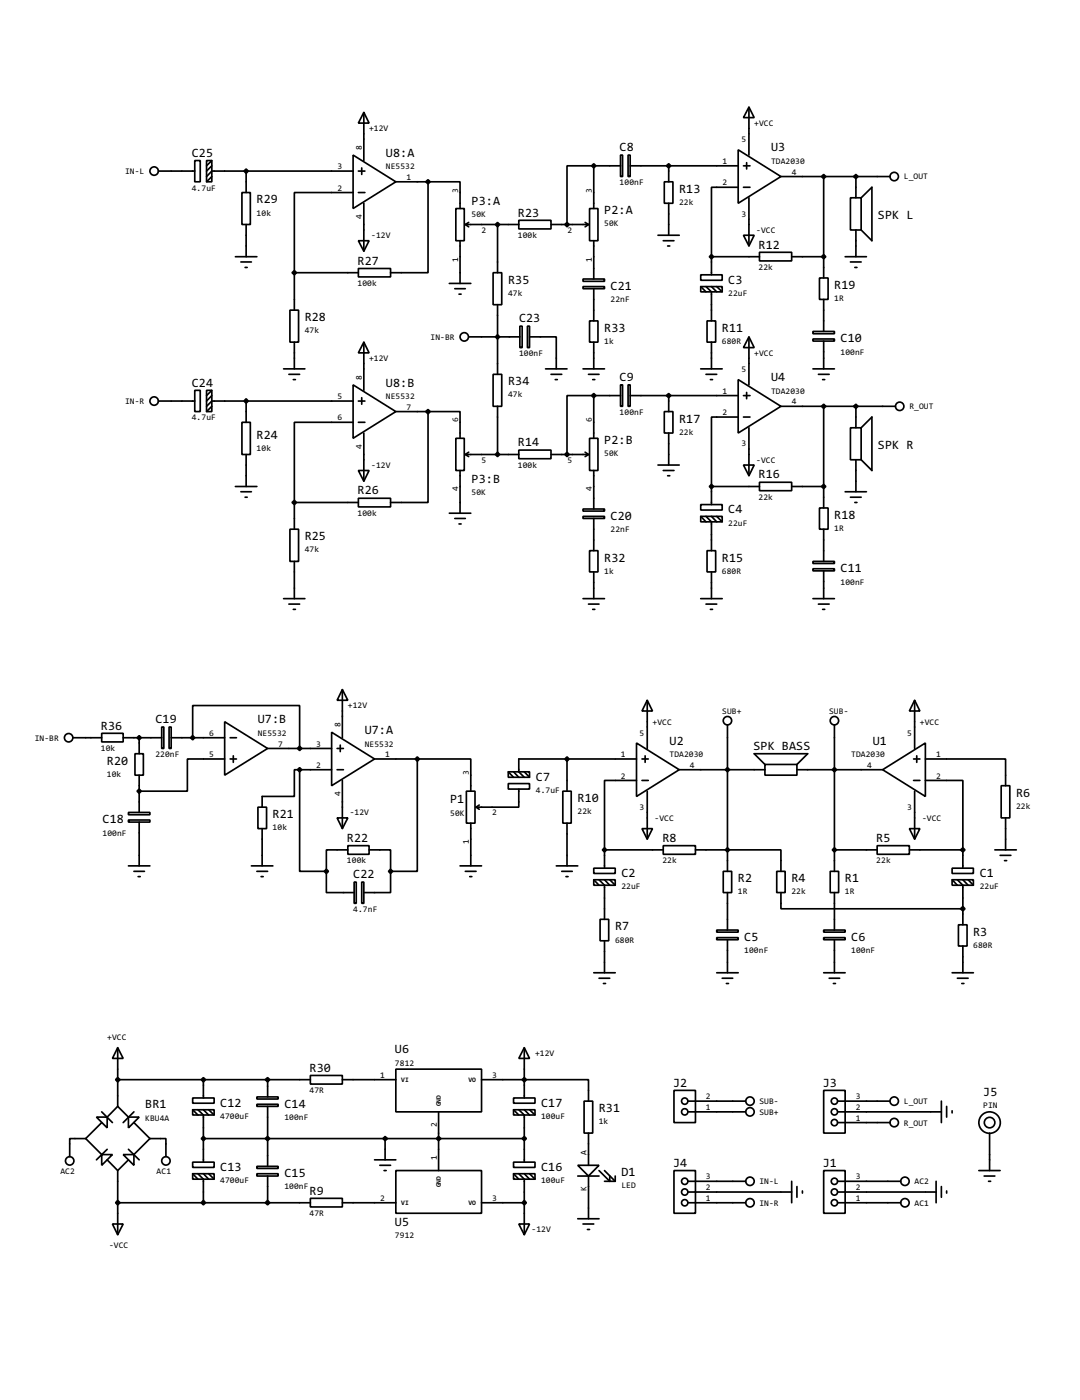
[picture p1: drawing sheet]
<svg xmlns="http://www.w3.org/2000/svg" width="256mm" height="333mm" viewBox="0 0 256 333" stroke-linecap="round" stroke-linejoin="round" font-family="sans-serif">
<g fill="none" stroke="#000" stroke-width=".4">
<path d="M46.3 38.2h1.3v5h-1.3zM49.1 38.2h1.2v5h-1.2zM50.3 38.2l-1.2 1.2M50.3 39.4l-1.2 1.3M83.9 36.9l10.1 6.3-10.1 6.4zM85.9 39.9v1.6M86.4 26.7l1.3 2.6h-2.6zM86.4 26.7v11.5M141 39.4h-6.3v14M141 39.4v10.2M141 39.4h6.4M147.4 36.9h.5v5.1h-.5z"/>
<path d="M149.2 36.9h.5v5.1h-.5zM149.7 39.4h25.6M158.8 39.4v3.8M175.3 35.6l10.2 6.4-10.2 6.3zM176.6 39.4h1.5M177.3 38.7v1.5M177.9 25.5l1.2 2.5h-2.5zM177.9 25.5v11.4M37.6 40.7h8.7M50.3 42l-1.2 1.2M57.5 45.8h2v7.6h-2zM58.5 40.7v5.1"/>
<path d="M58.5 53.4v7.6M83.9 45.8h-14v19M83.9 40.7h-33.6l-1.2 1.3M85.1 57.2h2.6l-1.3 2.5zM85.1 40.7h1.6M85.1 45.8h1.6M86.4 48.3v11.4M94 43.2h7.7M101.7 43.2h7.6v6.4M101.7 43.2v21.6h-8.9M108.3 49.6h2v7.6h-2zM109.3 57.2v10.2"/>
<path d="M110.5 53.4h12.7M110.5 53.4l.8 .5M111.3 52.9l-.8 .5M118.2 53.4v11.4M123.2 52.4h7.7v2h-7.7zM130.9 53.4h8.9M139 52.9l.8 .5M139.8 53.4l-.8 .5M140 49.6h2v7.6h-2zM141 57.2v9.1M156.3 55.9h5M157.5 57.2h2.6"/>
<path d="M157.8 43.2h2v5.1h-2zM158.6 58.5h.5M158.8 48.3v7.6M175.3 44.5h-6.3v16.5M176.6 55.9h2.5l-1.2 2.6zM176.6 44.5h1.5M177.9 47v11.5M180.4 60h7.6v2h-7.6zM185.5 42h25.9M195.6 42v24.1M202 47h2.5v7.7h-2.5zM203.3 42v5"/>
<path d="M203.3 54.7v6.3M204.5 47l2.6-2.5v12.7l-2.6-2.5M55.9 61h5.1M57.2 62.3h2.5M58.2 63.6h.5M68.9 73.7h2v7.6h-2zM69.9 64.8v8.9M69.9 64.8h15.2M85.1 63.8h7.7v2h-7.7zM106.7 67.4h5.1M108 68.6h2.5M109 69.9h.5"/>
<path d="M117.1 64.8h2.1v7.6h-2.1zM118.2 72.4v16.6M123.5 77.5h.5v5.1h-.5zM125.3 77.5h.5v5.1h-.5zM138.5 66.3h5.1v.6h-5.1zM138.5 68.1h5.1v.5h-5.1zM140 76.3h2v5h-2zM141 68.6v7.7M166.4 65.3h5.1v1.3h-5.1zM166.4 68.1h5.1v1.3h-5.1zM166.4 68.1l1.3 1.3M167.7 68.1l1.3 1.3v6.9"/>
<path d="M167.9 76.3h2.1v5h-2.1zM169 61v4.3M169 61h11.4M169 68.1l1.2 1.3M170.2 68.1l1.3 1.3M188 61h7.6M193.1 78.8h5.1v.5h-5.1zM194.6 66.1h2.1v5.1h-2.1zM195.6 71.2v7.6M200.7 61h5.1M202 62.3h2.5M203 63.6h.5"/>
<path d="M37.6 95.3h8.7M46.3 92.8h1.3v5h-1.3zM49.1 92.8h1.2v5h-1.2zM50.3 92.8l-1.2 1.2M50.3 94l-1.2 1.3M50.3 96.6l-1.2 1.2M58.5 95.3v5.1M67.4 87.7h5M68.6 89h2.6M69.7 90.2h.5M69.9 81.3v6.4M83.9 91.5l10.1 6.3-10.1 6.4z"/>
<path d="M83.9 95.3h-33.6l-1.2 1.3M85.1 95.3h1.6M85.9 94.5v1.6M86.4 81.3l1.3 2.6h-2.6zM86.4 81.3v11.5M94 97.8h7.7M101.7 97.8h7.6v6.4M101.7 97.8v21.6h-8.9M111.3 80.1h12.2M117.1 89h2.1v7.6h-2.1zM118.2 96.6v11.4M125.8 80.1h6.3v7.6"/>
<path d="M129.6 87.7h5.1M130.9 89h2.5M131.9 90.2h.5M138.5 87.7h5.1M139.8 89h2.5M140.8 90.2h.5M141 94h-6.3v14M141 81.3v6.4M141 94v10.2M141 94h6.4M147.4 91.5h.5v5.1h-.5zM149.2 91.5h.5v5.1h-.5z"/>
<path d="M149.7 94h25.6M157.8 97.8h2v5.1h-2zM158.8 94v3.8M166.4 87.7h5.1M167.7 89h2.5M168.7 90.2h.5M169 81.3v6.4M175.3 90.2l10.2 6.4-10.2 6.3zM175.3 99.1h-6.3v16.5M176.6 94h1.5M176.6 99.1h1.5M177.3 93.3v1.5"/>
<path d="M177.9 80.1l1.2 2.5h-2.5zM177.9 80.1v11.4M185.5 96.6h27.2M193.1 80.6h5.1v.5h-5.1zM193.1 87.7h5.1M194.4 89h2.5M195.4 90.2h.5M195.6 81.1v6.6M195.6 96.6v24.1M203.3 96.6v5.1M55.9 115.6h5.1M57.2 116.9h2.5"/>
<path d="M57.5 100.4h2v7.6h-2zM58.2 118.2h.5M58.5 108v7.6M69.9 119.4v6.4M69.9 119.4h15.2M83.9 100.4h-14v19M85.1 111.8h2.6l-1.3 2.6zM85.1 118.4h7.7v2.1h-7.7zM85.1 100.4h1.6M86.4 102.9v11.5M108.3 104.2h2v7.6h-2zM109.3 111.8v10.2"/>
<path d="M110.5 108h12.7M110.5 108l.8 .5M111.3 107.5l-.8 .5M123.2 107h7.7v2h-7.7zM130.9 108h8.9M139 107.5l.8 .5M139.8 108l-.8 .5M140 104.2h2v7.6h-2zM141 111.8v9.2M156.3 110.5h5M157.5 111.8h2.6M158.6 113.1h.5"/>
<path d="M158.8 102.9v7.6M166.4 119.9h5.1v1.3h-5.1zM169 115.6v4.3M169 115.6h11.4M176.6 110.5h2.5l-1.2 2.6zM177.9 101.7v11.4M180.4 114.6h7.6v2h-7.6zM188 115.6h7.6M200.7 116.9h5.1M202 101.7h2.5v7.6h-2.5zM202 118.2h2.5M203 119.4h.5"/>
<path d="M203.3 109.3v7.6M204.5 101.7l2.6-2.6v12.7l-2.6-2.5M68.9 125.8h2v7.6h-2zM69.9 133.4v8.9M106.7 122h5.1M108 123.2h2.5M109 124.5h.5M138.5 121h5.1v.5h-5.1zM138.5 122.7h5.1v.5h-5.1zM140 130.9h2v5h-2zM141 123.2v7.7M141 135.9v6.4"/>
<path d="M166.4 122.7h5.1v1.3h-5.1zM166.4 122.7l1.3 1.3M167.7 122.7l1.3 1.3v6.9M167.9 130.9h2.1v5h-2.1zM169 135.9v6.4M169 122.7l1.2 1.3M170.2 122.7l1.3 1.3M193.1 135.2h5.1v.5h-5.1zM193.1 133.4h5.1v.5h-5.1zM194.6 120.7h2.1v5.1h-2.1zM195.6 125.8v7.6M195.6 135.7v6.6"/>
<path d="M67.4 142.3h5M68.6 143.6h2.6M69.7 144.8h.5M138.5 142.3h5.1M139.8 143.6h2.5M140.8 144.8h.5M166.4 142.3h5.1M167.7 143.6h2.5M168.7 144.8h.5M193.1 142.3h5.1M194.4 143.6h2.5M195.4 144.8h.5"/>
<path d="M17.3 175.3h6.9M24.2 174.3h5.1v2h-5.1zM29.3 175.3h9.1M32.1 179.1h2v5.1h-2zM33.1 175.3v3.8M38.4 172.8h.5v5.1h-.5zM40.2 172.8h.5v5.1h-.5zM40.7 175.3h12.7M45.8 175.3v-7.6h25.4v10.2M53.4 171.5l10.2 6.4-10.2 6.3zM54.7 175.3h1.5M55.4 179.6v1.6"/>
<path d="M63.6 177.9h15.2M78.8 174l10.2 6.4-10.2 6.3zM80.1 177.9h1.5M80.8 177.1v1.5M81.3 163.9l1.3 2.5h-2.5zM81.3 163.9v11.4M151.2 176.6l10.1 6.3-10.1 6.4zM153.2 179.6v1.6M153.7 166.4l1.3 2.6h-2.5zM153.7 166.4v11.5M172.8 172.3v34.8M198.2 172.3v34.8"/>
<path d="M217.2 166.4l1.3 2.6h-2.5zM217.2 166.4v11.5M217.7 179.6v1.6M30.5 194.9h5.1v.5h-5.1zM30.5 193.1h5.1v.5h-5.1zM33.1 184.2v8.9M33.1 195.4v10.4M53.4 180.4h-8.9v7.6h-11.4M54.7 180.4h1.5M61.3 191.8h2v5.1h-2zM62.3 196.9v8.9M71.2 182.9v24.2h6.3"/>
<path d="M71.2 182.9h-1.3v6.4h-7.6v2.5M71.2 182.9h7.6M80.1 194.4h2.5l-1.3 2.5zM80.1 182.9h1.5M81.3 185.5v11.4M89 180.4h10.1M99.1 180.4v26.7h-6.3M99.1 180.4h12.7v7.6M110.8 188h2v7.6h-2zM111.8 195.6v10.2M113.1 191.8l.7 .5M113.8 191.3l-.7 .5"/>
<path d="M120.7 186.2h5.1v1.3h-5.1zM120.7 183.4h5.1v1.3h-5.1zM120.7 183.4l1.3 1.3M122 183.4l1.2 1.3M123.2 187.5v4.3h-10.1M124.5 183.4l1.3 1.3M133.7 188h2v7.6h-2zM134.7 180.4v7.6M134.7 195.6v10.2M151.2 185.5h-7.6v16.5M151.2 180.4h-28v3l1.3 1.3M152.5 196.9h2.5l-1.3 2.5z"/>
<path d="M152.5 180.4h1.5M152.5 185.5h1.5M153.7 188v11.4M161.3 182.9h20.4M181.7 181.7h7.6v2.5h-7.6zM181.7 181.7l-2.6-2.6h12.7l-2.5 2.6M189.3 182.9h20.3M209.6 182.9l10.2-6.3v12.7zM216 196.9h2.5l-1.3 2.5zM217 180.4h1.5M217 185.5h1.5M217.2 188v11.4"/>
<path d="M219.8 180.4h19v6.3M219.8 185.5h8.9v16.5M237.8 186.7h2v7.7h-2zM238.8 194.4v7.6M30.5 205.8h5.1M31.8 207.1h2.5M32.8 208.3h.5M59.7 205.8h5.1M61 207.1h2.6M62 208.3h.5M77.5 207.1v5h6.6M82.6 201h5.1v2h-5.1z"/>
<path d="M82.6 202h-5.1v5.1M84.1 209.6h.5v5.1h-.5zM85.9 209.6h.5v5.1h-.5zM87.7 202h5.1v5.1M92.8 207.1v5h-6.4M109.3 205.8h5.1M110.5 207.1h2.6M111.6 208.3h.5M132.1 205.8h5.1M133.4 207.1h2.5M134.4 208.3h.5M141 206.3h5.1v1.3h-5.1z"/>
<path d="M141 209.1h5.1v1.3h-5.1zM141 209.1l1.3 1.3M142.3 209.1l1.3 1.3v8.1M142.5 218.5h2.1v5.1h-2.1zM143.6 202v4.3M143.6 202h13.9M143.6 209.1l1.2 1.3M144.8 209.1l1.3 1.3M157.5 201h7.7v2h-7.7zM165.2 202h20.3v5.1M171.8 207.1h2v5h-2zM172.8 212.1v8.9"/>
<path d="M184.5 207.1h2v5h-2zM185.5 212.1v3.9h43.2M197.2 207.1h2v5h-2zM198.2 202h10.1M198.2 212.1v8.9M208.3 201h7.7v2h-7.7zM216 202h12.7M226.1 206.3h5.1v1.3h-5.1zM226.1 209.1h5.1v1.3h-5.1zM226.1 209.1l1.3 1.3M227.4 209.1l1.3 1.3v9.4M227.6 219.8h2.1v5h-2.1z"/>
<path d="M228.7 202v4.3M228.7 209.1l1.2 1.3M229.9 209.1l1.3 1.3M236.3 202h5.1M237.5 203.3h2.6M238.6 204.5h.5M141 231.2h5.1M142.3 232.5h2.5M143.3 233.7h.5M143.6 223.6v7.6M170.2 222.8h5.1v.5h-5.1zM170.2 221h5.1v.5h-5.1z"/>
<path d="M170.2 231.2h5.1M171.5 232.5h2.5M172.5 233.7h.5M172.8 223.3v7.9M195.6 222.8h5.1v.5h-5.1zM195.6 221h5.1v.5h-5.1zM195.6 231.2h5.1M196.9 232.5h2.5M197.9 233.7h.5M198.2 223.3v7.9M226.1 231.2h5.1M227.4 232.5h2.5"/>
<path d="M228.4 233.7h.5M228.7 224.8v6.4M28 249l1.3 2.5h-2.6zM28 256.6h45.7M28 249v13.9M48.3 256.6v4.3M63.6 256.6v4.1M73.7 255.6h7.6v2h-7.6zM81.3 256.6h12.7M94 254.1h20.4v10.1h-20.4zM114.4 256.6h25.4v5.1M124.5 249l1.3 2.5h-2.6z"/>
<path d="M124.5 249v11.9M160.1 259.1h5.1v7.7h-5.1zM195.6 259.1h5.1v10.2h-5.1zM20.4 270.6h-3.8v4.3M20.4 270.6l3.8 3.8M22.9 265.5h2.6v2.5zM24.2 274.4h2.5l-2.5 2.5zM24.2 264.2l2.5 2.6M24.2 266.8l-3.8 3.8M25.5 273.1l-2.6 2.5M25.5 275.6l2.5 2.6M28 278.2v15.2"/>
<path d="M28 262.9l-2.5 2.6M28 262.9l2.5 2.6M29.3 274.4h2.5v2.5zM30.5 265.5h2.6l-2.6 2.5zM30.5 273.1l2.6 2.5M30.5 275.6l-2.5 2.6M31.8 264.2l-2.5 2.6M31.8 266.8l3.8 3.8M35.6 270.6h3.8v4.3M35.6 270.6l-3.8 3.8M45.8 260.9h5.1v1.3h-5.1zM45.8 263.7h5.1v1.3h-5.1z"/>
<path d="M45.8 276.2h5.1v1.2h-5.1zM45.8 278.9h5.1v1.3h-5.1zM45.8 263.7l1.2 1.3M45.8 278.9l1.2 1.3M47 263.7l1.3 1.3v11.2M47 278.9l1.3 1.3v5.6M48.3 270.6h76.2M48.3 263.7l1.3 1.3M48.3 278.9l1.3 1.3M49.6 263.7l1.3 1.3M49.6 278.9l1.3 1.3M61 260.7h5.1v.5h-5.1z"/>
<path d="M61 262.4h5.1v.5h-5.1zM61 277.2h5.1v.5h-5.1zM61 278.9h5.1v.6h-5.1zM63.6 262.9v14.3M63.6 279.5v6.3M89 275.6h5M90.2 276.9h2.6M91.2 278.2h.5M91.5 270.6v5M94 278.2h20.4v10.1h-20.4zM104.2 264.2v14M122 260.9h5.1v1.3h-5.1z"/>
<path d="M122 263.7h5.1v1.3h-5.1zM122 276.2h5.1v1.2h-5.1zM122 278.9h5.1v1.3h-5.1zM122 263.7l1.2 1.3M122 278.9l1.2 1.3M123.2 263.7l1.3 1.3v11.2M123.2 278.9l1.3 1.3v13.2M124.5 263.7l1.3 1.3M124.5 278.9l1.3 1.3M125.8 263.7l1.3 1.3M125.8 278.9l1.3 1.3M137.2 276.9h5.1l-2.5 2.6z"/>
<path d="M137.2 279.5h5.1M138.7 261.7h2.1v7.6h-2.1zM139.8 269.3v7.6M139.8 279.5v10.1M142.3 278.2l2.5 2.5v-1.2M143.6 278.2l2.5 2.5M146.1 279.5v1.2M160.1 278.2h5.1v10.1h-5.1zM163.4 264.2h13.7M163.4 261.7h13.7M195.6 278.2h5.1v10.1h-5.1zM198.9 264.2h24.7"/>
<path d="M198.9 261.7h12.5M198.9 266.8h12.5M223.6 261.7v5.1M224.8 262.9v2.6M226.1 264v.5M232.5 278.2h5M233.7 279.5h2.6M235 269.3v8.9M26.7 290.9h2.6l-1.3 2.5zM28 285.8h45.7M73.7 284.8h7.6v2h-7.6zM81.3 285.8h12.7"/>
<path d="M114.4 285.8h10.1M123.2 290.9h2.6l-1.3 2.5zM137.2 289.6h5.1M138.5 290.9h2.5M139.5 292.2h.5M143.6 280.7h2.5M163.4 285.8h13.7M163.4 280.7h13.7M163.4 283.3h24.6M188 280.7v5.1M189.3 282v2.5M190.6 283v.5"/>
<path d="M198.9 285.8h15M198.9 280.7h15M198.9 283.3h23.4M222.3 280.7v5.1M223.6 282v2.5M224.8 283v.5M234.8 280.7h.5"/>
<circle cx="36.6" cy="40.7" r="1"/>
<circle cx="212.3" cy="42" r="1"/>
<circle cx="36.6" cy="95.3" r="1"/>
<circle cx="110.2" cy="80.1" r="1"/>
<circle cx="213.6" cy="96.6" r="1"/>
<circle cx="16.3" cy="175.3" r="1"/>
<circle cx="172.7" cy="171.3" r="1"/>
<circle cx="198.1" cy="171.3" r="1"/>
<circle cx="16.5" cy="275.9" r="1"/>
<circle cx="39.4" cy="275.9" r="1"/>
<circle cx="162.6" cy="264.2" r=".75"/>
<circle cx="162.6" cy="261.7" r=".75"/>
<circle cx="178.1" cy="264.2" r="1"/>
<circle cx="178.1" cy="261.7" r="1"/>
<circle cx="198.1" cy="261.7" r=".75"/>
<circle cx="198.1" cy="266.8" r=".75"/>
<circle cx="198.1" cy="264.2" r=".75"/>
<circle cx="212.3" cy="266.8" r="1"/>
<circle cx="212.3" cy="261.7" r="1"/>
<circle cx="235" cy="266.8" r="2.55"/>
<circle cx="235" cy="266.8" r="1.25"/>
<circle cx="162.6" cy="283.3" r=".75"/>
<circle cx="162.6" cy="280.7" r=".75"/>
<circle cx="162.6" cy="285.8" r=".75"/>
<circle cx="178.1" cy="280.7" r="1"/>
<circle cx="178.1" cy="285.8" r="1"/>
<circle cx="198.1" cy="280.7" r=".75"/>
<circle cx="198.1" cy="285.8" r=".75"/>
<circle cx="198.1" cy="283.3" r=".75"/>
<circle cx="214.9" cy="280.7" r="1"/>
<circle cx="214.9" cy="285.8" r="1"/>
</g>
<g fill="#000" stroke="#000" stroke-width=".4">
<path d="M140.5 39.4l.5-.5 .5 .5-.5 .5z" fill-rule="evenodd"/>
<path d="M158.3 39.4l.5-.5 .5 .5-.5 .5z" fill-rule="evenodd"/>
<path d="M58 40.7l.5-.5 .5 .5-.5 .5z" fill-rule="evenodd"/>
<path d="M101.1 43.2l.6-.5 .5 .5-.5 .5z" fill-rule="evenodd"/>
<path d="M117.7 53.4l.5-.5 .5 .5-.5 .5z" fill-rule="evenodd"/>
<path d="M134.2 53.4l.5-.5 .5 .5-.5 .5z" fill-rule="evenodd"/>
<path d="M195.1 42l.5-.5 .5 .5-.5 .5z" fill-rule="evenodd"/>
<path d="M202.7 42l.6-.5 .5 .5-.5 .5z" fill-rule="evenodd"/>
<path d="M69.4 64.8l.5-.5 .5 .5-.5 .5z" fill-rule="evenodd"/>
<path d="M168.5 61l.5-.5 .5 .5-.5 .5z" fill-rule="evenodd"/>
<path d="M195.1 61l.5-.5 .5 .5-.5 .5z" fill-rule="evenodd"/>
<path d="M58.5 94.8l.5 .5-.5 .5-.5-.5z" fill-rule="evenodd"/>
<path d="M101.1 97.8l.6-.5 .5 .5-.5 .6z" fill-rule="evenodd"/>
<path d="M117.7 80.1l.5-.5 .5 .5-.5 .5z" fill-rule="evenodd"/>
<path d="M140.5 94l.5-.5 .5 .5-.5 .5z" fill-rule="evenodd"/>
<path d="M158.3 94l.5-.5 .5 .5-.5 .5z" fill-rule="evenodd"/>
<path d="M195.1 96.6l.5-.5 .5 .5-.5 .5z" fill-rule="evenodd"/>
<path d="M202.7 96.6l.6-.5 .5 .5-.5 .5z" fill-rule="evenodd"/>
<path d="M69.4 119.4l.5-.5 .5 .5-.5 .5z" fill-rule="evenodd"/>
<path d="M118.2 107.5l.5 .5-.5 .5-.5-.5z" fill-rule="evenodd"/>
<path d="M134.7 107.5l.5 .5-.5 .5-.5-.5z" fill-rule="evenodd"/>
<path d="M168.5 115.6l.5-.5 .5 .5-.5 .5z" fill-rule="evenodd"/>
<path d="M195.1 115.6l.5-.5 .5 .5-.5 .5z" fill-rule="evenodd"/>
<path d="M32.6 175.3l.5-.5 .5 .5-.5 .5z" fill-rule="evenodd"/>
<path d="M45.3 175.3l.5-.5 .5 .5-.5 .5z" fill-rule="evenodd"/>
<path d="M71.2 177.3l.5 .6-.5 .5-.5-.5z" fill-rule="evenodd"/>
<path d="M32.6 188l.5-.5 .5 .5-.5 .5z" fill-rule="evenodd"/>
<path d="M70.7 182.9l.5-.5 .5 .5-.5 .5z" fill-rule="evenodd"/>
<path d="M98.6 180.4l.5-.5 .5 .5-.5 .5z" fill-rule="evenodd"/>
<path d="M134.2 180.4l.5-.5 .5 .5-.5 .5z" fill-rule="evenodd"/>
<path d="M172.3 182.9l.5-.5 .5 .5-.5 .5z" fill-rule="evenodd"/>
<path d="M197.7 182.9l.5-.5 .5 .5-.5 .5z" fill-rule="evenodd"/>
<path d="M77 207.1l.5-.5 .5 .5-.5 .5z" fill-rule="evenodd"/>
<path d="M92.3 207.1l.5-.5 .5 .5-.5 .5z" fill-rule="evenodd"/>
<path d="M143.6 201.5l.5 .5-.5 .5-.5-.5z" fill-rule="evenodd"/>
<path d="M172.3 202l.5-.5 .5 .5-.5 .5z" fill-rule="evenodd"/>
<path d="M197.7 202l.5-.5 .5 .5-.5 .5z" fill-rule="evenodd"/>
<path d="M228.1 202l.6-.5 .5 .5-.5 .5z" fill-rule="evenodd"/>
<path d="M228.1 216l.6-.6 .5 .6-.5 .5z" fill-rule="evenodd"/>
<path d="M28 256.1l.5 .5-.5 .5-.5-.5z" fill-rule="evenodd"/>
<path d="M47.8 256.6l.5-.5 .5 .5-.5 .5z" fill-rule="evenodd"/>
<path d="M63 256.6l.6-.5 .5 .5-.5 .5z" fill-rule="evenodd"/>
<path d="M124 256.6l.5-.5 .5 .5-.5 .5z" fill-rule="evenodd"/>
<path d="M47.8 270.6l.5-.5 .5 .5-.5 .5z" fill-rule="evenodd"/>
<path d="M63 270.6l.6-.5 .5 .5-.5 .5z" fill-rule="evenodd"/>
<path d="M91 270.6l.5-.5 .5 .5-.5 .5z" fill-rule="evenodd"/>
<path d="M103.7 270.6l.5-.5 .5 .5-.5 .5z" fill-rule="evenodd"/>
<path d="M124 270.6l.5-.5 .5 .5-.5 .5z" fill-rule="evenodd"/>
<path d="M28 285.3l.5 .5-.5 .5-.5-.5z" fill-rule="evenodd"/>
<path d="M48.3 285.3l.5 .5-.5 .5-.5-.5z" fill-rule="evenodd"/>
<path d="M63 285.8l.6-.5 .5 .5-.5 .5z" fill-rule="evenodd"/>
<path d="M124.5 285.3l.5 .5-.5 .5-.5-.5z" fill-rule="evenodd"/>
</g>
<g font-size="3.6">
<text x="147.2" y="36">C8</text>
<text x="183.1" y="36">U3</text>
<text x="45.6" y="37.3">C25</text>
<text x="91.7" y="37.3">U8:A</text>
<text x="161.3" y="45.8">R13</text>
<text x="61" y="48.3">R29</text>
<text x="112" y="48.7">P3:A</text>
<text x="123" y="51.5">R23</text>
<text x="143.5" y="50.9">P2:A</text>
<text x="208.5" y="52.2">SPK L</text>
<text x="180.2" y="59.1">R12</text>
<text x="84.9" y="62.9">R27</text>
<text x="120.7" y="67.4">R35</text>
<text x="145" y="68.9">C21</text>
<text x="173" y="67.4">C3</text>
<text x="198.1" y="68.7">R19</text>
<text x="72.4" y="76.3">R28</text>
<text x="123.3" y="76.6">C23</text>
<text x="143.5" y="78.9">R33</text>
<text x="171.5" y="78.9">R11</text>
<text x="199.6" y="81.4">C10</text>
<text x="45.6" y="91.8">C24</text>
<text x="91.7" y="91.8">U8:B</text>
<text x="120.7" y="91.6">R34</text>
<text x="147.2" y="90.6">C9</text>
<text x="183.1" y="90.6">U4</text>
<text x="161.3" y="100.4">R17</text>
<text x="61" y="104.3">R24</text>
<text x="123" y="106.1">R14</text>
<text x="143.5" y="105.5">P2:B</text>
<text x="208.5" y="106.8">SPK R</text>
<text x="180.2" y="113.7">R16</text>
<text x="84.9" y="117.5">R26</text>
<text x="112" y="114.7">P3:B</text>
<text x="145" y="123.5">C20</text>
<text x="173" y="122">C4</text>
<text x="198.1" y="123.3">R18</text>
<text x="72.4" y="128.4">R25</text>
<text x="143.5" y="133.4">R32</text>
<text x="171.5" y="133.4">R15</text>
<text x="199.6" y="136">C11</text>
<text x="24" y="173.4">R36</text>
<text x="36.9" y="171.9">C19</text>
<text x="61.2" y="171.9">U7:B</text>
<text x="86.6" y="174.4">U7:A</text>
<text x="159" y="177">U2</text>
<text x="178.9" y="178.2">SPK BASS</text>
<text x="207.3" y="177">U1</text>
<text x="25.4" y="181.7">R20</text>
<text x="127.3" y="185.5">C7</text>
<text x="106.9" y="190.9">P1</text>
<text x="137.2" y="190.6">R10</text>
<text x="241.3" y="189.3">R6</text>
<text x="24.4" y="195.7">C18</text>
<text x="64.8" y="194.4">R21</text>
<text x="82.4" y="200.1">R22</text>
<text x="157.3" y="200.1">R8</text>
<text x="208.1" y="200.1">R5</text>
<text x="83.9" y="208.7">C22</text>
<text x="147.6" y="208.4">C2</text>
<text x="175.3" y="209.7">R2</text>
<text x="188" y="209.7">R4</text>
<text x="200.7" y="209.7">R1</text>
<text x="232.7" y="208.4">C1</text>
<text x="146.1" y="221.1">R7</text>
<text x="176.8" y="223.6">C5</text>
<text x="202.1" y="223.6">C6</text>
<text x="231.1" y="222.4">R3</text>
<text x="93.8" y="250.3">U6</text>
<text x="73.5" y="254.7">R30</text>
<text x="34.5" y="263.3">BR1</text>
<text x="52.3" y="263">C12</text>
<text x="67.6" y="263.3">C14</text>
<text x="128.5" y="263">C17</text>
<text x="159.9" y="258.2">J2</text>
<text x="195.4" y="258.2">J3</text>
<text x="233.5" y="260.5">J5</text>
<text x="142.2" y="264.3">R31</text>
<text x="52.3" y="278.2">C13</text>
<text x="67.6" y="279.8">C15</text>
<text x="128.5" y="278.2">C16</text>
<text x="147.6" y="279.5">D1</text>
<text x="159.9" y="277.3">J4</text>
<text x="195.4" y="277.3">J1</text>
<text x="73.5" y="283.9">R9</text>
<text x="93.8" y="291.3">U5</text>
</g>
<g font-size="2.4">
<text x="179.1" y="30">+VCC</text>
<text x="86" y="35.6" transform="rotate(-90 86 35.6)">8</text>
<text x="87.7" y="31.2">+12V</text>
<text x="176.1" y="33.9">5</text>
<text x="29.7" y="41.3">IN-L</text>
<text x="80.2" y="40.2">3</text>
<text x="91.7" y="40.2">NE5532</text>
<text x="171.6" y="38.9">1</text>
<text x="183.1" y="38.9">TDA2030</text>
<text x="188" y="41.5">4</text>
<text x="45.6" y="45.3">4.7uF</text>
<text x="80.2" y="45.3">2</text>
<text x="96.6" y="42.7">1</text>
<text x="108.8" y="45.8" transform="rotate(-90 108.8 45.8)">3</text>
<text x="140.6" y="45.8" transform="rotate(-90 140.6 45.8)">3</text>
<text x="147.2" y="44.1">100nF</text>
<text x="171.6" y="44.1">2</text>
<text x="214.7" y="42.7">L_OUT</text>
<text x="61" y="51.3">10k</text>
<text x="86" y="52" transform="rotate(-90 86 52)">4</text>
<text x="112" y="51.6">50K</text>
<text x="143.5" y="53.8">50K</text>
<text x="161.3" y="48.7">22k</text>
<text x="176.1" y="51.5">3</text>
<text x="88.2" y="56.6">-12V</text>
<text x="114.4" y="55.3">2</text>
<text x="123" y="56.5">100k</text>
<text x="134.8" y="55.3">2</text>
<text x="179.6" y="55.4">-VCC</text>
<text x="108.8" y="62.1" transform="rotate(-90 108.8 62.1)">1</text>
<text x="140.6" y="62.1" transform="rotate(-90 140.6 62.1)">1</text>
<text x="180.2" y="64.1">22k</text>
<text x="84.9" y="67.9">100k</text>
<text x="120.7" y="70.3">47k</text>
<text x="145" y="71.9">22nF</text>
<text x="173" y="70.3">22uF</text>
<text x="198.1" y="71.6">1R</text>
<text x="72.4" y="79.2">47k</text>
<text x="102.3" y="80.8">IN-BR</text>
<text x="143.5" y="81.8">1k</text>
<text x="171.5" y="81.8">680R</text>
<text x="87.7" y="85.8">+12V</text>
<text x="123.3" y="84.7">100nF</text>
<text x="176.1" y="88.5">5</text>
<text x="179.1" y="84.6">+VCC</text>
<text x="199.6" y="84.3">100nF</text>
<text x="29.7" y="96">IN-R</text>
<text x="80.2" y="94.9">5</text>
<text x="86" y="90.2" transform="rotate(-90 86 90.2)">8</text>
<text x="91.7" y="94.9">NE5532</text>
<text x="120.7" y="94.5">47k</text>
<text x="171.6" y="93.6">1</text>
<text x="183.1" y="93.6">TDA2030</text>
<text x="45.6" y="99.9">4.7uF</text>
<text x="80.2" y="99.9">6</text>
<text x="96.6" y="97.4">7</text>
<text x="108.8" y="100.3" transform="rotate(-90 108.8 100.3)">6</text>
<text x="140.6" y="100.3" transform="rotate(-90 140.6 100.3)">6</text>
<text x="147.2" y="98.7">100nF</text>
<text x="171.6" y="98.7">2</text>
<text x="188" y="96.1">4</text>
<text x="216" y="97.3">R_OUT</text>
<text x="61" y="107.2">10k</text>
<text x="86" y="106.6" transform="rotate(-90 86 106.6)">4</text>
<text x="161.3" y="103.4">22k</text>
<text x="176.1" y="106.1">3</text>
<text x="88.2" y="111.2">-12V</text>
<text x="114.4" y="109.9">5</text>
<text x="123" y="111.1">100k</text>
<text x="134.8" y="109.9">5</text>
<text x="143.5" y="108.4">50K</text>
<text x="179.6" y="110">-VCC</text>
<text x="108.8" y="116.8" transform="rotate(-90 108.8 116.8)">4</text>
<text x="112" y="117.7">50K</text>
<text x="140.6" y="116.8" transform="rotate(-90 140.6 116.8)">4</text>
<text x="180.2" y="118.7">22k</text>
<text x="84.9" y="122.6">100k</text>
<text x="173" y="124.9">22uF</text>
<text x="72.4" y="131.2">47k</text>
<text x="145" y="126.4">22nF</text>
<text x="198.1" y="126.2">1R</text>
<text x="143.5" y="136.4">1k</text>
<text x="171.5" y="136.4">680R</text>
<text x="199.6" y="138.9">100nF</text>
<text x="80.9" y="172.8" transform="rotate(-90 80.9 172.8)">8</text>
<text x="82.6" y="168.4">+12V</text>
<text x="155" y="172.2">+VCC</text>
<text x="171.5" y="169.7">SUB+</text>
<text x="196.9" y="169.7">SUB-</text>
<text x="218.5" y="172.2">+VCC</text>
<text x="8.3" y="176">IN-BR</text>
<text x="24" y="178.4">10k</text>
<text x="36.9" y="180">220nF</text>
<text x="49.7" y="179.9">5</text>
<text x="49.7" y="174.9">6</text>
<text x="61.2" y="174.9">NE5532</text>
<text x="66.1" y="177.4">7</text>
<text x="75.1" y="177.4">3</text>
<text x="86.6" y="177.4">NE5532</text>
<text x="91.5" y="179.9">1</text>
<text x="147.5" y="179.9">1</text>
<text x="151.9" y="174.9">5</text>
<text x="159" y="180">TDA2030</text>
<text x="202.1" y="180">TDA2030</text>
<text x="215.4" y="174.9">5</text>
<text x="222.3" y="179.9">1</text>
<text x="25.4" y="184.6">10k</text>
<text x="75.1" y="182.5">2</text>
<text x="111.4" y="184.2" transform="rotate(-90 111.4 184.2)">3</text>
<text x="147.5" y="185">2</text>
<text x="163.9" y="182.5">4</text>
<text x="205.9" y="182.5">4</text>
<text x="222.3" y="185">2</text>
<text x="80.9" y="189.2" transform="rotate(-90 80.9 189.2)">4</text>
<text x="127.3" y="188.4">4.7uF</text>
<text x="64.8" y="197.3">10k</text>
<text x="83.1" y="193.8">-12V</text>
<text x="106.9" y="193.9">50K</text>
<text x="116.9" y="193.7">2</text>
<text x="137.2" y="193.5">22k</text>
<text x="151.9" y="192.5">3</text>
<text x="155.5" y="195.1">-VCC</text>
<text x="215.4" y="192.5">3</text>
<text x="219" y="195.1">-VCC</text>
<text x="241.3" y="192.3">22k</text>
<text x="24.4" y="198.6">100nF</text>
<text x="111.4" y="200.6" transform="rotate(-90 111.4 200.6)">1</text>
<text x="82.4" y="205.1">100k</text>
<text x="157.3" y="205.1">22k</text>
<text x="208.1" y="205.1">22k</text>
<text x="147.6" y="211.3">22uF</text>
<text x="175.3" y="212.6">1R</text>
<text x="188" y="212.6">22k</text>
<text x="200.7" y="212.6">1R</text>
<text x="232.7" y="211.3">22uF</text>
<text x="83.9" y="216.8">4.7nF</text>
<text x="146.1" y="224">680R</text>
<text x="176.8" y="226.5">100nF</text>
<text x="202.1" y="226.5">100nF</text>
<text x="231.1" y="225.3">680R</text>
<text x="25.5" y="247.1">+VCC</text>
<text x="127.1" y="250.9">+12V</text>
<text x="90.3" y="256.1">1</text>
<text x="93.8" y="253.2">7812</text>
<text x="116.9" y="256.1">3</text>
<text x="73.5" y="259.7">47R</text>
<text x="167.7" y="263.8">1</text>
<text x="167.7" y="261.2">2</text>
<text x="180.4" y="262.4">SUB-</text>
<text x="203.3" y="263.8">2</text>
<text x="203.3" y="261.2">3</text>
<text x="214.7" y="262.4">L_OUT</text>
<text x="233.5" y="263.4">PIN</text>
<text x="34.5" y="266.3">KBU4A</text>
<text x="52.3" y="265.9">4700uF</text>
<text x="67.6" y="266.2">100nF</text>
<text x="103.7" y="267.9" transform="rotate(-90 103.7 267.9)">2</text>
<text x="128.5" y="265.9">100uF</text>
<text x="142.2" y="267.2">1k</text>
<text x="180.4" y="264.9">SUB+</text>
<text x="203.3" y="266.3">1</text>
<text x="214.7" y="267.5">R_OUT</text>
<text x="103.7" y="275.6" transform="rotate(-90 103.7 275.6)">1</text>
<text x="139.3" y="274.4" transform="rotate(-90 139.3 274.4)">A</text>
<text x="14.4" y="278.9">AC2</text>
<text x="37.2" y="278.9">AC1</text>
<text x="52.3" y="281.2">4700uF</text>
<text x="128.5" y="281.2">100uF</text>
<text x="167.7" y="280.3">3</text>
<text x="180.4" y="281.4">IN-L</text>
<text x="203.3" y="280.3">3</text>
<text x="217.2" y="281.4">AC2</text>
<text x="67.6" y="282.7">100nF</text>
<text x="90.3" y="285.4">2</text>
<text x="116.9" y="285.4">3</text>
<text x="139.3" y="283.1" transform="rotate(-90 139.3 283.1)">K</text>
<text x="147.6" y="282.4">LED</text>
<text x="167.7" y="285.4">1</text>
<text x="167.7" y="282.8">2</text>
<text x="180.4" y="286.5">IN-R</text>
<text x="203.3" y="285.4">1</text>
<text x="203.3" y="282.8">2</text>
<text x="217.2" y="286.5">AC1</text>
<text x="73.5" y="288.9">47R</text>
<text x="126.3" y="292.9">-12V</text>
<text x="25.9" y="296.7">-VCC</text>
<text x="93.8" y="294.3">7912</text>
</g>
<g font-size="1.9">
<text x="95.3" y="257.1">VI</text>
<text x="111.3" y="257.1">VO</text>
<text x="104.7" y="262.9" transform="rotate(-90 104.7 262.9)">GND</text>
<text x="95.3" y="286.4">VI</text>
<text x="104.7" y="282.2" transform="rotate(-90 104.7 282.2)">GND</text>
<text x="111.3" y="286.4">VO</text>
</g>
</svg>
